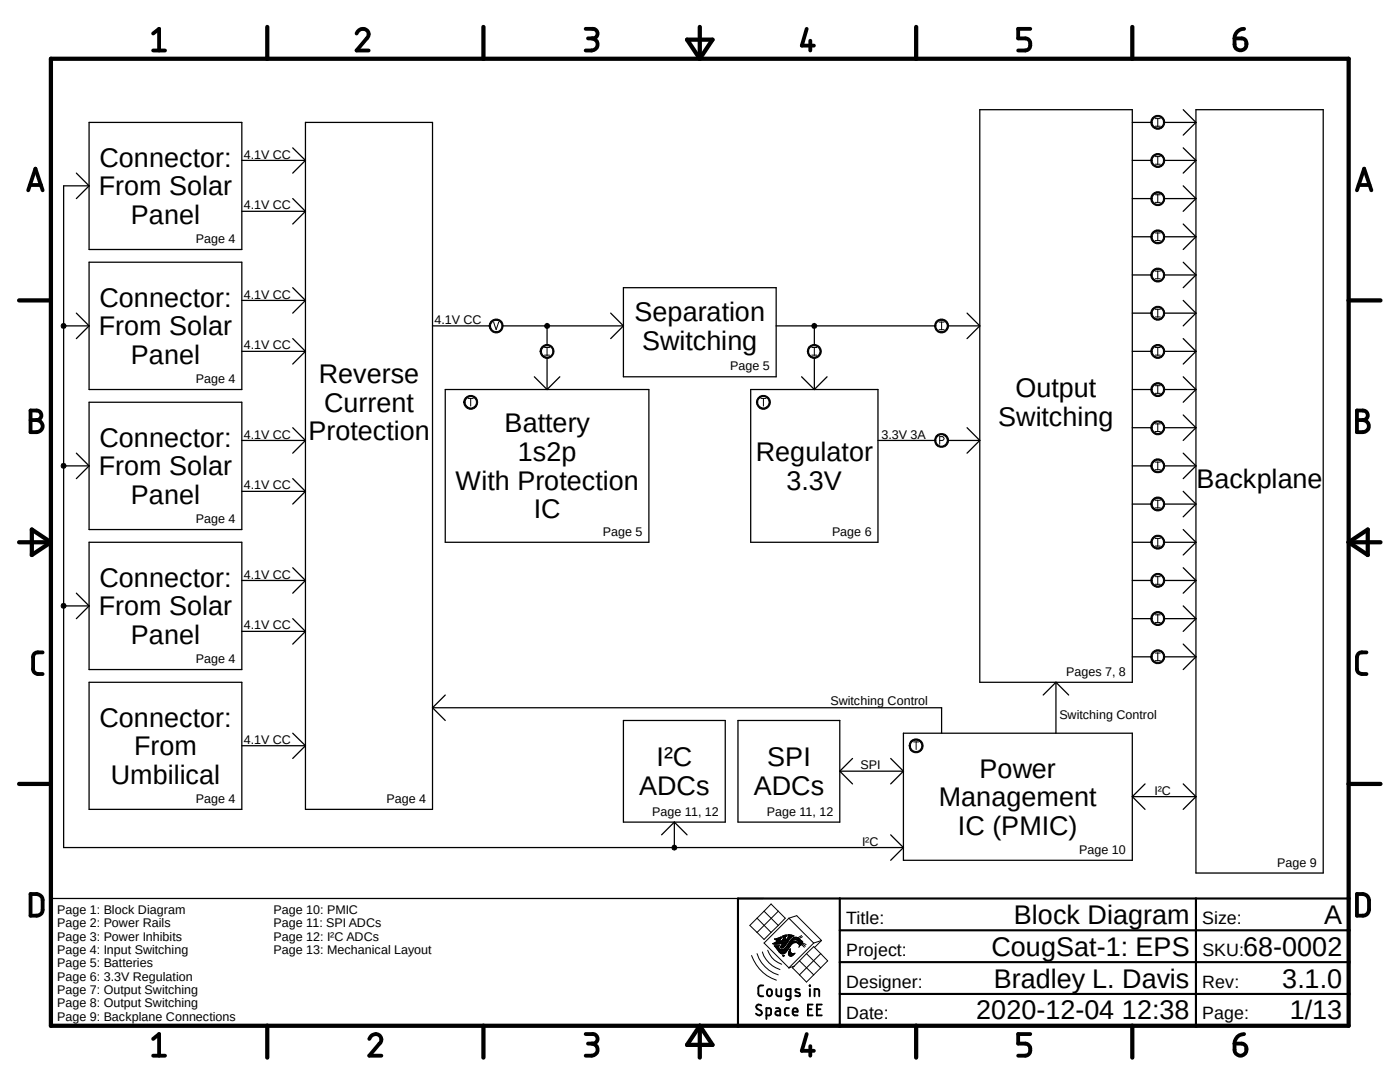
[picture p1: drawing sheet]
<svg xmlns="http://www.w3.org/2000/svg" width="279mm" height="216mm" viewBox="0 0 279 216" stroke-linecap="round" stroke-linejoin="round" font-family="sans-serif">
<path d="M3.4 3.1l272.6 209.7M276 3.1l-272.6 209.7" fill="none" stroke="#fff" stroke-width=".2"/>
<g fill="none" stroke="#000" stroke-width=".25">
<path d="M15.2 34.5l2.6 2.6M17.8 37.1l-2.6 2.5M17.8 37.1h-5.1v132h167.6M17.8 24.4h30.5v25.4h-30.5zM48.3 32h12.7M58.4 39.6l2.6 2.6M58.4 29.5l2.6 2.5M61 24.4h25.3v137.1h-25.3zM61 32l-2.6 2.5M195.5 21.9h30.5v114.2h-30.5zM226 24.4h3.8M226 32h3.8"/>
<path d="M226 39.6h3.8M232.3 24.4h6.4M232.3 32h6.4M232.3 39.6h6.4M236.1 21.9l2.6 2.5M236.1 29.5l2.6 2.5M236.1 37.1l2.6 2.5M238.7 24.4l-2.6 2.6M238.7 32l-2.6 2.5M238.7 39.6l-2.6 2.6M238.7 21.9h25.4v152.3h-25.4zM17.8 52.3h30.5v25.4h-30.5z"/>
<path d="M48.3 42.2h12.7M48.3 59.9h12.7M58.4 57.4l2.6 2.5M61 42.2l-2.6 2.5M61 59.9l-2.6 2.6M124.4 57.4h30.5v17.8h-30.5zM226 47.2h3.8M226 54.9h3.8M232.3 47.2h6.4M232.3 54.9h6.4M236.1 44.7l2.6 2.5M236.1 52.3l2.6 2.6"/>
<path d="M236.1 59.9l2.6 2.6M238.7 47.2l-2.6 2.6M238.7 54.9l-2.6 2.5M12.7 65h5.1M15.2 62.5l2.6 2.5M17.8 65l-2.6 2.6M48.3 70.1h12.7M58.4 67.6l2.6 2.5M61 70.1l-2.6 2.5M86.3 65h11.4M88.9 77.7h40.6v30.5h-40.6zM100.3 65h24.1"/>
<path d="M106.6 75.2l2.6 2.5M109.2 65v3.8M109.2 71.4v6.3M111.7 75.2l-2.5 2.5M121.9 62.5l2.5 2.5M124.4 65l-2.5 2.6M149.8 77.7h25.4v30.5h-25.4zM154.9 65h31.7M160 75.2l2.5 2.5M162.5 65v3.8M162.5 71.4v6.3M165.1 75.2l-2.6 2.5"/>
<path d="M189.2 65h6.3M193 62.5l2.5 2.5M195.5 65l-2.5 2.6M226 62.5h3.8M226 70.1h3.8M226 77.7h3.8M232.3 62.5h6.4M232.3 70.1h6.4M232.3 77.7h6.4M236.1 67.6l2.6 2.5M236.1 75.2l2.6 2.5M238.7 62.5l-2.6 2.5"/>
<path d="M238.7 70.1l-2.6 2.5M238.7 77.7l-2.6 2.6M12.7 93h5.1M15.2 90.4l2.6 2.6M17.8 93l-2.6 2.5M17.8 80.3h30.5v25.4h-30.5zM48.3 87.9h12.7M48.3 98h12.7M58.4 95.5l2.6 2.5M58.4 85.3l2.6 2.6M61 98l-2.6 2.6M61 87.9l-2.6 2.5"/>
<path d="M175.2 87.9h11.4M189.2 87.9h6.3M193 85.3l2.5 2.6M195.5 87.9l-2.5 2.5M226 93h3.8M226 85.3h3.8M232.3 93h6.4M232.3 85.3h6.4M236.1 82.8l2.6 2.5M236.1 90.4l2.6 2.6M236.1 98l2.6 2.6M238.7 85.3l-2.6 2.6"/>
<path d="M238.7 93l-2.6 2.5M15.2 118.4l2.6 2.5M17.8 108.2h30.5v25.4h-30.5zM48.3 115.8h12.7M58.4 113.3l2.6 2.5M61 115.8l-2.6 2.6M226 100.6h3.8M226 108.2h3.8M226 115.8h3.8M232.3 100.6h6.4M232.3 108.2h6.4M232.3 115.8h6.4"/>
<path d="M236.1 105.7l2.6 2.5M236.1 113.3l2.6 2.5M238.7 100.6l-2.6 2.5M238.7 108.2l-2.6 2.5M238.7 115.8l-2.6 2.6M12.7 120.9h5.1M17.8 120.9l-2.6 2.5M17.8 136.1h30.5v25.4h-30.5zM48.3 126h12.7M58.4 123.4l2.6 2.6M61 126l-2.6 2.5M88.9 138.7l-2.6 2.5"/>
<path d="M210.7 136.1v10.2M210.7 136.1l-2.5 2.6M210.7 136.1l2.6 2.6M226 123.4h3.8M226 131.1h3.8M232.3 123.4h6.4M232.3 131.1h6.4M236.1 120.9l2.6 2.5M236.1 128.5l2.6 2.6M238.7 123.4l-2.6 2.6M238.7 131.1l-2.6 2.5M48.3 148.8h12.7"/>
<path d="M58.4 146.3l2.6 2.5M61 148.8l-2.6 2.5M86.3 141.2h101.6v5.1M86.3 141.2l2.6 2.6M124.4 143.8h20.3v20.2h-20.3zM147.3 143.8h20.3v20.2h-20.3zM167.6 153.9h12.7M167.6 153.9l2.5 2.5M170.1 151.3l-2.5 2.6M177.8 151.3l2.5 2.6M180.3 153.9l-2.5 2.5M180.3 146.3h45.7v25.4h-45.7z"/>
<path d="M226 159h12.7M226 159l2.5 2.5M228.5 156.4l-2.5 2.6M236.1 156.4l2.6 2.6M238.7 159l-2.6 2.5M10.2 179.3h142.2M134.6 164v5.1M134.6 164l-2.6 2.6M134.6 164l2.5 2.6M177.8 166.6l2.5 2.5M180.3 169.1l-2.5 2.6"/>
</g>
<g fill="#000">
<path d="M230 23.5a1.4 1.4 0 0 1 2.2 .1 1.4 1.4 0 0 1-.7 2.1 1.4 1.4 0 0 1-1.8-1.3h.2a1.15 1.15 0 0 1 1.6-1.1 1.15 1.15 0 0 1 .4 1.9 1.15 1.15 0 0 1-1.9-.4l-.1-.4h-.2z" fill-rule="evenodd"/>
<path d="M230 31.1a1.4 1.4 0 0 1 2.2 .2 1.4 1.4 0 0 1-.8 2.1 1.4 1.4 0 0 1-1.7-1.4h.2a1.15 1.15 0 0 1 1.6-1.1 1.15 1.15 0 0 1 .4 1.9 1.15 1.15 0 0 1-1.9-.4l-.1-.4h-.2z" fill-rule="evenodd"/>
<path d="M230 38.7a1.4 1.4 0 0 1 2.2 .2 1.4 1.4 0 0 1-.8 2.1 1.4 1.4 0 0 1-1.7-1.4h.2a1.15 1.15 0 0 1 1.6-1.1 1.15 1.15 0 0 1 .4 1.9 1.15 1.15 0 0 1-1.9-.4l-.1-.4h-.2z" fill-rule="evenodd"/>
<path d="M230 46.4a1.4 1.4 0 0 1 2.2 .1 1.4 1.4 0 0 1-.8 2.1 1.4 1.4 0 0 1-1.7-1.4h.2a1.15 1.15 0 0 1 1.6-1 1.15 1.15 0 0 1 .4 1.8 1.15 1.15 0 0 1-1.9-.3l-.1-.5h-.2z" fill-rule="evenodd"/>
<path d="M230 54a1.4 1.4 0 0 1 2.2 .1 1.4 1.4 0 0 1-.8 2.1 1.4 1.4 0 0 1-1.7-1.3h.2a1.15 1.15 0 0 1 1.6-1.1 1.15 1.15 0 0 1 .4 1.9 1.15 1.15 0 0 1-1.9-.4l-.1-.4h-.2z" fill-rule="evenodd"/>
<path d="M12.3 64.7l.4-.2 .3 .2 .2 .3-.2 .4-.3 .1-.4-.1-.1-.4z" fill-rule="evenodd"/>
<path d="M98 64.1a1.39 1.39 0 0 1 2.2 .2 1.39 1.39 0 0 1-.8 2.1 1.39 1.39 0 0 1-1.8-1.4h.3a1.15 1.15 0 0 1 1.5-1.1 1.15 1.15 0 0 1 .4 1.9 1.15 1.15 0 0 1-1.8-.4l-.1-.4h-.3z" fill-rule="evenodd"/>
<path d="M108.1 69.2a1.39 1.39 0 0 1 2.2 .2 1.39 1.39 0 0 1-.7 2.1 1.39 1.39 0 0 1-1.8-1.4h.2a1.15 1.15 0 0 1 1.6-1.1 1.15 1.15 0 0 1 .4 1.8 1.15 1.15 0 0 1-1.9-.3l-.1-.4h-.2z" fill-rule="evenodd"/>
<path d="M108.8 64.7l.4-.2 .4 .2 .1 .3-.1 .4-.4 .1-.4-.1-.1-.4z" fill-rule="evenodd"/>
<path d="M161.4 69.2a1.4 1.4 0 0 1 2.3 .1 1.4 1.4 0 0 1-.7 2.1 1.4 1.4 0 0 1-1.9-1.3h.3a1.15 1.15 0 0 1 1.6-1 1.15 1.15 0 0 1 .2 2 1.15 1.15 0 0 1-1.8-.6v-.4h-.3z" fill-rule="evenodd"/>
<path d="M162.1 64.7l.4-.2 .4 .2 .1 .3-.1 .4-.4 .1-.4-.1-.1-.4z" fill-rule="evenodd"/>
<path d="M186.8 64.1a1.4 1.4 0 0 1 2.3 .1 1.4 1.4 0 0 1-.7 2.1 1.4 1.4 0 0 1-1.9-1.3h.3a1.15 1.15 0 0 1 1.6-.9 1.15 1.15 0 0 1 .2 1.9 1.15 1.15 0 0 1-1.8-.6v-.4h-.3z" fill-rule="evenodd"/>
<path d="M230 61.6a1.4 1.4 0 0 1 2.2 .2 1.4 1.4 0 0 1-.8 2.1 1.4 1.4 0 0 1-1.7-1.4h.2a1.15 1.15 0 0 1 1.6-1.1 1.15 1.15 0 0 1 .4 1.8 1.15 1.15 0 0 1-1.9-.3l-.1-.4h-.2z" fill-rule="evenodd"/>
<path d="M230 69.2a1.39 1.39 0 0 1 2.2 .2 1.39 1.39 0 0 1-.8 2.1 1.39 1.39 0 0 1-1.7-1.4h.2a1.15 1.15 0 0 1 1.6-1.1 1.15 1.15 0 0 1 .4 1.8 1.15 1.15 0 0 1-1.9-.3l-.1-.4h-.2z" fill-rule="evenodd"/>
<path d="M230 76.8a1.39 1.39 0 0 1 2.2 .2 1.39 1.39 0 0 1-.8 2.1 1.39 1.39 0 0 1-1.7-1.4h.2a1.15 1.15 0 0 1 1.6-1.1 1.15 1.15 0 0 1 .4 1.9 1.15 1.15 0 0 1-1.9-.4l-.1-.4h-.2z" fill-rule="evenodd"/>
<path d="M12.3 92.6l.4-.1 .3 .1 .2 .4-.2 .3-.3 .2-.4-.2-.1-.3z" fill-rule="evenodd"/>
<path d="M92.9 79.4a1.39 1.39 0 0 1 2.2 .1 1.39 1.39 0 0 1-.8 2.1 1.39 1.39 0 0 1-1.8-1.3h.3a1.15 1.15 0 0 1 1.5-1.2 1.15 1.15 0 0 1 .5 1.9 1.15 1.15 0 0 1-1.9-.4l-.1-.3h-.3z" fill-rule="evenodd"/>
<path d="M151.3 79.4a1.39 1.39 0 0 1 2.2 .1 1.39 1.39 0 0 1-.8 2.1 1.39 1.39 0 0 1-1.7-1.3h.2a1.15 1.15 0 0 1 1.7-1 1.15 1.15 0 0 1 .2 1.9 1.15 1.15 0 0 1-1.8-.6l-.1-.3h-.2z" fill-rule="evenodd"/>
<path d="M186.8 87a1.4 1.4 0 0 1 2.3 .1 1.4 1.4 0 0 1-.7 2.1 1.4 1.4 0 0 1-1.9-1.3h.3a1.15 1.15 0 0 1 1.6-1 1.15 1.15 0 0 1 .2 1.9 1.15 1.15 0 0 1-1.8-.5v-.4h-.3z" fill-rule="evenodd"/>
<path d="M230 84.5a1.39 1.39 0 0 1 2.2 .1 1.39 1.39 0 0 1-.8 2.1 1.39 1.39 0 0 1-1.7-1.4h.2a1.15 1.15 0 0 1 1.6-1.1 1.15 1.15 0 0 1 .4 1.9 1.15 1.15 0 0 1-1.9-.4l-.1-.4h-.2z" fill-rule="evenodd"/>
<path d="M230 92.1a1.39 1.39 0 0 1 2.2 .1 1.39 1.39 0 0 1-.8 2.1 1.39 1.39 0 0 1-1.7-1.3h.2a1.15 1.15 0 0 1 1.6-1.2 1.15 1.15 0 0 1 .4 1.9 1.15 1.15 0 0 1-1.9-.4l-.1-.3h-.2z" fill-rule="evenodd"/>
<path d="M230 99.7a1.39 1.39 0 0 1 2.2 .2 1.39 1.39 0 0 1-.8 2 1.39 1.39 0 0 1-1.7-1.3h.2a1.15 1.15 0 0 1 1.6-1.1 1.15 1.15 0 0 1 .4 1.8 1.15 1.15 0 0 1-1.9-.3l-.1-.4h-.2z" fill-rule="evenodd"/>
<path d="M230 107.3a1.39 1.39 0 0 1 2.2 .2 1.39 1.39 0 0 1-.8 2.1 1.39 1.39 0 0 1-1.7-1.4h.2a1.15 1.15 0 0 1 1.6-1.1 1.15 1.15 0 0 1 .4 1.8 1.15 1.15 0 0 1-1.9-.3l-.1-.4h-.2z" fill-rule="evenodd"/>
<path d="M230 114.9a1.39 1.39 0 0 1 2.2 .2 1.39 1.39 0 0 1-.8 2.1 1.39 1.39 0 0 1-1.7-1.4h.2a1.15 1.15 0 0 1 1.6-1.1 1.15 1.15 0 0 1 .4 1.9 1.15 1.15 0 0 1-1.9-.4l-.1-.4h-.2v-.5z" fill-rule="evenodd"/>
<path d="M12.3 120.5l.4-.1 .3 .1 .2 .4-.2 .3-.3 .2-.4-.2-.1-.3z" fill-rule="evenodd"/>
<path d="M230 122.5a1.4 1.4 0 0 1 2.2 .2 1.4 1.4 0 0 1-.7 2.1 1.4 1.4 0 0 1-1.8-1.4h.2a1.15 1.15 0 0 1 1.6-1.1 1.15 1.15 0 0 1 .4 1.9 1.15 1.15 0 0 1-1.9-.4l-.1-.4h-.2z" fill-rule="evenodd"/>
<path d="M230 130.1a1.4 1.4 0 0 1 2.2 .2 1.4 1.4 0 0 1-.7 2.1 1.4 1.4 0 0 1-1.8-1.3h.2a1.15 1.15 0 0 1 1.6-1.2 1.15 1.15 0 0 1 .4 1.9 1.15 1.15 0 0 1-1.9-.4l-.1-.3h-.2z" fill-rule="evenodd"/>
<path d="M181.7 147.9a1.41 1.41 0 0 1 2.3 .1 1.41 1.41 0 0 1-.7 2.1 1.41 1.41 0 0 1-1.9-1.3h.3a1.15 1.15 0 0 1 1.7-.9 1.15 1.15 0 0 1 .2 1.9 1.15 1.15 0 0 1-1.9-.6v-.4h-.3z" fill-rule="evenodd"/>
<path d="M134.2 168.8l.4-.2 .3 .2 .2 .3-.2 .4-.3 .1-.4-.1-.1-.4z" fill-rule="evenodd"/>
</g>
<g fill="none" stroke="#000" stroke-width=".2">
<path d="M230 23.5a1.4 1.4 0 0 1 2.2 .1 1.4 1.4 0 0 1-.7 2.1 1.4 1.4 0 0 1-1.8-1.3h.2a1.15 1.15 0 0 1 1.6-1.1 1.15 1.15 0 0 1 .4 1.9 1.15 1.15 0 0 1-1.9-.4l-.1-.4h-.2zM230 31.1a1.4 1.4 0 0 1 2.2 .2 1.4 1.4 0 0 1-.8 2.1 1.4 1.4 0 0 1-1.7-1.4h.2a1.15 1.15 0 0 1 1.6-1.1 1.15 1.15 0 0 1 .4 1.9 1.15 1.15 0 0 1-1.9-.4l-.1-.4h-.2zM230 38.7a1.4 1.4 0 0 1 2.2 .2 1.4 1.4 0 0 1-.8 2.1 1.4 1.4 0 0 1-1.7-1.4h.2a1.15 1.15 0 0 1 1.6-1.1 1.15 1.15 0 0 1 .4 1.9 1.15 1.15 0 0 1-1.9-.4l-.1-.4h-.2zM230.5 23.7h1.1M230.5 25.2h1.1M230.5 31.2h1.1M230.5 32.8h1.1M230.5 38.9h1.1M231.1 23.7v1.5M231.1 31.2v1.6M231.1 38.9v1.5M230 46.4a1.4 1.4 0 0 1 2.2 .1 1.4 1.4 0 0 1-.8 2.1 1.4 1.4 0 0 1-1.7-1.4h.2a1.15 1.15 0 0 1 1.6-1 1.15 1.15 0 0 1 .4 1.8 1.15 1.15 0 0 1-1.9-.3l-.1-.5h-.2z"/>
<path d="M230 54a1.4 1.4 0 0 1 2.2 .1 1.4 1.4 0 0 1-.8 2.1 1.4 1.4 0 0 1-1.7-1.3h.2a1.15 1.15 0 0 1 1.6-1.1 1.15 1.15 0 0 1 .4 1.9 1.15 1.15 0 0 1-1.9-.4l-.1-.4h-.2zM230.5 40.4h1.1M230.5 46.5h1.1M230.5 48h1.1M230.5 54.1h1.1M230.5 55.6h1.1M231.1 46.5v1.5M231.1 54.1v1.5M12.3 64.7l.4-.2 .3 .2 .2 .3-.2 .4-.3 .1-.4-.1-.1-.4zM92.9 79.4a1.39 1.39 0 0 1 2.2 .1 1.39 1.39 0 0 1-.8 2.1 1.39 1.39 0 0 1-1.8-1.3h.3a1.15 1.15 0 0 1 1.5-1.2 1.15 1.15 0 0 1 .5 1.9 1.15 1.15 0 0 1-1.9-.4l-.1-.3h-.3zM93.4 79.5h1M93.9 79.5v1.5"/>
<path d="M98 64.1a1.39 1.39 0 0 1 2.2 .2 1.39 1.39 0 0 1-.8 2.1 1.39 1.39 0 0 1-1.8-1.4h.3a1.15 1.15 0 0 1 1.5-1.1 1.15 1.15 0 0 1 .4 1.9 1.15 1.15 0 0 1-1.8-.4l-.1-.4h-.3zM98.5 64.3l.5 1.5 .5-1.5M108.1 69.2a1.39 1.39 0 0 1 2.2 .2 1.39 1.39 0 0 1-.7 2.1 1.39 1.39 0 0 1-1.8-1.4h.2a1.15 1.15 0 0 1 1.6-1.1 1.15 1.15 0 0 1 .4 1.8 1.15 1.15 0 0 1-1.9-.3l-.1-.4h-.2zM108.7 69.3h1M108.7 70.9h1M108.8 64.7l.4-.2 .4 .2 .1 .3-.1 .4-.4 .1-.4-.1-.1-.4zM109.2 69.3v1.6M151.3 79.4a1.39 1.39 0 0 1 2.2 .1 1.39 1.39 0 0 1-.8 2.1 1.39 1.39 0 0 1-1.7-1.3h.2a1.15 1.15 0 0 1 1.7-1 1.15 1.15 0 0 1 .2 1.9 1.15 1.15 0 0 1-1.8-.6l-.1-.3h-.2zM151.8 79.5h1.1M152.4 79.5v1.5M161.4 69.2a1.4 1.4 0 0 1 2.3 .1 1.4 1.4 0 0 1-.7 2.1 1.4 1.4 0 0 1-1.9-1.3h.3a1.15 1.15 0 0 1 1.6-1 1.15 1.15 0 0 1 .2 2 1.15 1.15 0 0 1-1.8-.6v-.4h-.3zM162 69.3h1"/>
<path d="M162 70.9h1M162.1 64.7l.4-.2 .4 .2 .1 .3-.1 .4-.4 .1-.4-.1-.1-.4zM162.5 69.3v1.6M186.8 64.1a1.4 1.4 0 0 1 2.3 .1 1.4 1.4 0 0 1-.7 2.1 1.4 1.4 0 0 1-1.9-1.3h.3a1.15 1.15 0 0 1 1.6-.9 1.15 1.15 0 0 1 .2 1.9 1.15 1.15 0 0 1-1.8-.6v-.4h-.3zM187.4 64.3h1M187.4 65.8h1M187.9 64.3v1.5M230 61.6a1.4 1.4 0 0 1 2.2 .2 1.4 1.4 0 0 1-.8 2.1 1.4 1.4 0 0 1-1.7-1.4h.2a1.15 1.15 0 0 1 1.6-1.1 1.15 1.15 0 0 1 .4 1.8 1.15 1.15 0 0 1-1.9-.3l-.1-.4h-.2zM230 69.2a1.39 1.39 0 0 1 2.2 .2 1.39 1.39 0 0 1-.8 2.1 1.39 1.39 0 0 1-1.7-1.4h.2a1.15 1.15 0 0 1 1.6-1.1 1.15 1.15 0 0 1 .4 1.8 1.15 1.15 0 0 1-1.9-.3l-.1-.4h-.2zM230 76.8a1.39 1.39 0 0 1 2.2 .2 1.39 1.39 0 0 1-.8 2.1 1.39 1.39 0 0 1-1.7-1.4h.2a1.15 1.15 0 0 1 1.6-1.1 1.15 1.15 0 0 1 .4 1.9 1.15 1.15 0 0 1-1.9-.4l-.1-.4h-.2zM230.5 61.7h1.1M230.5 63.2h1.1"/>
<path d="M230.5 69.3h1.1M230.5 70.9h1.1M230.5 77h1.1M230.5 78.5h1.1M231.1 61.7v1.5M231.1 69.3v1.6M231.1 77v1.5M12.3 92.6l.4-.1 .3 .1 .2 .4-.2 .3-.3 .2-.4-.2-.1-.3zM186.8 87a1.4 1.4 0 0 1 2.3 .1 1.4 1.4 0 0 1-.7 2.1 1.4 1.4 0 0 1-1.9-1.3h.3a1.15 1.15 0 0 1 1.6-1 1.15 1.15 0 0 1 .2 1.9 1.15 1.15 0 0 1-1.8-.5v-.4h-.3zM187.5 87.9h.5l.3-.2a.41 .41 0 0 0-.3-.6h-.5v1.5M230 84.5a1.39 1.39 0 0 1 2.2 .1 1.39 1.39 0 0 1-.8 2.1 1.39 1.39 0 0 1-1.7-1.4h.2a1.15 1.15 0 0 1 1.6-1.1 1.15 1.15 0 0 1 .4 1.9 1.15 1.15 0 0 1-1.9-.4l-.1-.4h-.2zM230 92.1a1.39 1.39 0 0 1 2.2 .1 1.39 1.39 0 0 1-.8 2.1 1.39 1.39 0 0 1-1.7-1.3h.2a1.15 1.15 0 0 1 1.6-1.2 1.15 1.15 0 0 1 .4 1.9 1.15 1.15 0 0 1-1.9-.4l-.1-.3h-.2z"/>
<path d="M230 99.7a1.39 1.39 0 0 1 2.2 .2 1.39 1.39 0 0 1-.8 2 1.39 1.39 0 0 1-1.7-1.3h.2a1.15 1.15 0 0 1 1.6-1.1 1.15 1.15 0 0 1 .4 1.8 1.15 1.15 0 0 1-1.9-.3l-.1-.4h-.2zM230.5 84.6h1.1M230.5 86.1h1.1M230.5 92.2h1.1M230.5 93.7h1.1M230.5 99.8h1.1M231.1 84.6v1.5M231.1 92.2v1.5M231.1 99.8v1.5M230 107.3a1.39 1.39 0 0 1 2.2 .2 1.39 1.39 0 0 1-.8 2.1 1.39 1.39 0 0 1-1.7-1.4h.2a1.15 1.15 0 0 1 1.6-1.1 1.15 1.15 0 0 1 .4 1.8 1.15 1.15 0 0 1-1.9-.3l-.1-.4h-.2zM230 114.9a1.39 1.39 0 0 1 2.2 .2 1.39 1.39 0 0 1-.8 2.1 1.39 1.39 0 0 1-1.7-1.4h.2a1.15 1.15 0 0 1 1.6-1.1 1.15 1.15 0 0 1 .4 1.9 1.15 1.15 0 0 1-1.9-.4l-.1-.4h-.2v-.5zM230.5 101.3h1.1"/>
<path d="M230.5 107.4h1.1M230.5 109h1.1M230.5 115.1h1.1M230.5 116.6h1.1M231.1 107.4v1.6M231.1 115.1v1.5M12.3 120.5l.4-.1 .3 .1 .2 .4-.2 .3-.3 .2-.4-.2-.1-.3zM230 122.5a1.4 1.4 0 0 1 2.2 .2 1.4 1.4 0 0 1-.7 2.1 1.4 1.4 0 0 1-1.8-1.4h.2a1.15 1.15 0 0 1 1.6-1.1 1.15 1.15 0 0 1 .4 1.9 1.15 1.15 0 0 1-1.9-.4l-.1-.4h-.2zM230 130.1a1.4 1.4 0 0 1 2.2 .2 1.4 1.4 0 0 1-.7 2.1 1.4 1.4 0 0 1-1.8-1.3h.2a1.15 1.15 0 0 1 1.6-1.2 1.15 1.15 0 0 1 .4 1.9 1.15 1.15 0 0 1-1.9-.4l-.1-.3h-.2zM230.5 122.7h1.1M230.5 124.2h1.1M230.5 130.3h1.1"/>
<path d="M230.5 131.8h1.1M231.1 122.7v1.5M231.1 130.3v1.5M181.7 147.9a1.41 1.41 0 0 1 2.3 .1 1.41 1.41 0 0 1-.7 2.1 1.41 1.41 0 0 1-1.9-1.3h.3a1.15 1.15 0 0 1 1.7-.9 1.15 1.15 0 0 1 .2 1.9 1.15 1.15 0 0 1-1.9-.6v-.4h-.3zM182.3 148h1M182.8 148v1.6M134.2 168.8l.4-.2 .3 .2 .2 .3-.2 .4-.3 .1-.4-.1-.1-.4zM150 190.7a7.9 7.9 0 0 0 4.9 4.9M151.1 190.3a6.6 6.6 0 0 0 4.2 4.2M151.1 186.1l1.4 1.4 1.4-1.4M151.1 183.2l2.8 2.9M152.1 189.9a5.5 5.5 0 0 0 3.6 3.6"/>
<path d="M152.5 181.8l1.4-1.4 2.8 2.8-1.4 1.5M152.5 181.8l-2.9 2.9 1.5 1.4M152.5 181.8l2.8 2.9M153.2 189.6a4.4 4.4 0 0 0 2.8 2.8M154.3 188.3h1.6M154.3 188.3h1.3M154.5 188.2l-.3 .1 .7 .1 1.3-.3-.3 .6M154.5 188.2h2.6M154.6 187.4h1.1M154.6 188.8h.7M154.7 188.1h2.4M154.7 188.9h.5"/>
<path d="M154.7 187.5h1M154.7 188.9l.7 1M154.8 189h.5M154.8 188h2.4M154.9 189.1h.4M154.9 187.3h.9M154.9 187.6h.8M154.9 189.2h.5M154.9 187.9l-.4 .3M154.9 187.9h2.3M155 187.8h.6M155 189.3h.5"/>
<path d="M155.1 189.4h.5M155.1 187.7h.6M155.2 189.6h2M155.2 187.2h.7M155.2 188.9l.1 .2M155.3 189.7h1.8M155.3 184.7l-1.4 1.4M155.3 181.8l-4.2 4.3M155.3 189.1l.5 .4M155.4 189.8h1.6M155.4 189.9h1.5M155.4 188.8l-.9-.1 .2 .2"/>
<path d="M155.4 189.9l.2 .2M155.5 188.7h.1M155.5 187.1h.4M155.5 190h1.3M155.5 188.7h-.3M155.5 188.7l-.3 .2M155.6 190.1a.7 .7 0 0 0 .9 .1M155.6 190.1h1.2M155.7 190.2h1M155.7 189h.7M155.7 188.9h.8M155.7 187h.2"/>
<path d="M155.8 188.8h.7M155.8 190.2h.7M155.8 189.1h.5M155.8 187.8h1.5M155.9 188.8h.7M155.9 186.9h.1M155.9 186.9l-.3 1 .6-.3M155.9 186.9l-1.3 .5 .6 .3-.3 .2M155.9 188.7h.8M156 188.6h.8M156 187.7h1.4M156 188.5h.8"/>
<path d="M156.1 188.4h.8M156.1 187.7h1.3M156.1 188.3h.8M156.2 188.3h.8M156.2 187.6h1.2M156.2 186.8h.7M156.2 186.8l.1 .3h.1l-.1 .3M156.2 187.5h.5M156.2 186.9h.6M156.3 190.8h.1M156.3 189.5h.9M156.3 187h.5"/>
<path d="M156.3 187.4l-.1 .2M156.3 187.4h.4M156.3 187.3h.4M156.3 187.2h.5M156.4 190.7l.1-.1-.2 .2M156.4 187.1h.4M156.4 189.4l-1.2 .1M156.4 189.4h.9M156.4 186.7l-.2 .1M156.4 186.7h.5M156.5 190.7h-.3l.2 .2M156.5 189.3h.9"/>
<path d="M156.7 189.2h.7M156.7 186.6h.3l-.1 .3h-.7M156.7 186.6l-.3 .1M156.7 186.6h.2M156.7 190.2h-.2M156.7 187.4l.1 .2 .1-.1M156.8 186.9l-.1 .5M156.8 189.1h.7M156.8 189h.7M156.8 190l-.1 .2M156.9 189l-.5 .4M156.9 188.9h.7"/>
<path d="M156.9 187.5h.6M157 188.8h.6M157 187.4h.6M157.1 188.2l-.7 .8a.51 .51 0 0 1-.7 0l.2-.3M157.1 188.8h.6M157.1 188.8l-.2 .2M157.1 187.3h.5M157.1 188.7h.7M157.1 189.7l-.3 .3M157.2 187.2l-.3 .3M157.2 188.6h.6M157.2 187.2h.5"/>
<path d="M157.2 188.5h.7M157.3 188.4h.7M157.3 187.8l-.2 .4M157.3 187.1h.5M157.3 186.7h1M157.3 186.6h.8M157.3 187.1l-.1 .1M157.3 187h.6M157.4 190.1v.5M157.4 190.4h1.1M157.4 190.3h1.1M157.4 190.2h.6"/>
<path d="M157.4 190.2h.5M157.4 188.3h.7M157.4 190.5h1M157.4 190.1h.4M157.4 190h.4M157.4 186.9h.8M157.4 188.3h.8M157.4 186.9h.6M157.4 183.2l5 5M157.4 183.2l-4.9 5 5 5M157.4 183.2l1.6-.5 5 5M157.4 190.6h.9"/>
<path d="M157.4 189.9h.3M157.4 186.8l-.1 .3M157.4 188.2h.9M157.5 189.8h.2M157.5 188.1h1.1M157.5 190.7h.7M157.5 189.7h.2M157.6 189.7h.1M157.6 188h1.4M157.6 189.6h.1M157.6 187.9h1.4M157.6 189.5h.1"/>
<path d="M157.6 187.8h1.2M157.7 190.8h.3M157.7 189.7v-.4l-.3 .8M157.7 189.7l.1 .3M157.7 189.4h.1M157.7 187.7l-.6 1.1M157.7 187.7h.4M157.8 190l.3 .3 .6-.1-.7 .6h-.3l-.3-.2M157.8 187.7h.3M157.9 187.6h.3M157.9 187.5h.4M158 187.4h1.6"/>
<path d="M158.2 186.9l-.5 .3-.4 .6M158.2 187.2h1.1M158.3 186.8h-1v-.3l1.2 .2-.3 .2M158.3 187.5l-.3 .2 .7 .1 .5 .4M158.3 187.1h.9M158.3 187.1a1.08 1.08 0 0 1 1.4 .4l.5 .4M158.3 187.1l-.6 .6M158.3 187.5h.5l.3 .2M158.5 190.2h.1M158.8 187.5h.8M159 187.6h.8M159 188.1l.2 .1"/>
<path d="M159.1 187.7h.8M159.1 187.7l.2 .2M159.2 188.2h.1M159.2 188.1a1.64 1.64 0 0 0-1.9 1.3l-.2 .3M159.2 187.7h.8M159.3 187.8h.8M159.3 188.2l.2 .3M159.3 188.2h.1M159.3 188.3h.8M159.3 187.9h.9M159.3 187.9l.1 .3M159.3 188h.8"/>
<path d="M159.4 188.3h.6M159.4 188.2h.7M159.4 188.1h.7M159.5 188.4h.5M159.5 188.8l-.1 .3M159.5 188.6h.3M159.5 188.5h.4M159.5 188.5l.1 .2M159.6 191.7l-1.4 1.4 1.4 1.4M159.6 191.7l2.8 2.8M159.6 188.8h.1M159.6 188.7h.1"/>
<path d="M159.6 188.7l-.1 .1M159.9 188.4l.6 .6M160 186.7l-.8 .5M160 188.4l-.4 .3M160.1 188.3l.6 .5M160.1 188.3l-.1 .1M160.1 188.1l.8 .4M160.1 186.9l-.7 .4h-1.3M160.2 187.9l-.1 .4M161 190.3l1.4-1.4 1.4 1.4M161 190.3l-1.4 1.4M161 190.3l2.8 2.8"/>
<path d="M162.4 188.2l-5 4.9 1.1-.3M163.8 190.3l1.4 1.4-4.2 4.3-1.4-1.5M163.8 190.3l-4.2 4.2M164 187.7l-1.6 .5M164 187.7l-1.4 1.4"/>
</g>
<g fill="none" stroke="#000" stroke-width=".85">
<path d="M10.2 11.7h259v193h-259zM53.3 5.4v6.3M96.5 5.4v6.3M137.1 7.9h5.1l-2.5 3.8zM139.7 5.4v6.3M182.8 5.4v6.3M226 5.4v6.3M3.8 59.9h6.4M269.2 59.9h6.3M3.8 108.2h6.4M6.3 105.7l3.9 2.5-3.9 2.5zM269.2 108.2h6.3"/>
<path d="M269.2 108.2l3.8-2.5v5zM3.8 156.4h6.4M269.2 156.4h6.3M53.3 204.7v6.3M96.5 204.7v6.3M139.7 204.7v6.3M139.7 204.7l2.5 3.8h-5.1zM182.8 204.7v6.3M226 204.7v6.3"/>
</g>
<g fill="none" stroke="#000" stroke-width=".76">
<path d="M30.6 6.7l1.1-.9v4.3M30.6 10.1h2.3M71.2 6.7a1.19 1.19 0 0 1 1.5-.9 1.19 1.19 0 0 1 .7 1.6l-2.2 2.7h2.4M116.9 5.8h1.4a.95 .95 0 0 1 1 .9 .95 .95 0 0 1-1 1h-1M118.1 7.7a1.21 1.21 0 0 1 1.2 1.2 1.21 1.21 0 0 1-1.2 1.2h-1.2M161 5.8l-1 3.3h2.4M161.7 8.1v2M205.6 5.8h-2.4v1.9h1.4a1.23 1.23 0 0 1 1 1.2 1.23 1.23 0 0 1-1 1.2h-1.4M246.4 7.7h1.4a1.21 1.21 0 0 1 .9 1.4 1.21 1.21 0 0 1-1.3 .9 1.09 1.09 0 0 1-1-1.2zM248.3 5.8a1.88 1.88 0 0 0-1.9 1.9M5.6 38l1.5-4.3 1.4 4.3M6 36.9h2.2"/>
<path d="M270.8 38l1.4-4.3 1.5 4.3M271.1 36.9h2.2M6.1 81.9h1.2a.95 .95 0 0 1 1 1 .95 .95 0 0 1-1 .9 1.21 1.21 0 0 1 1.2 1.2 1.21 1.21 0 0 1-1.2 1.2h-1.2zM6.1 83.8h1.2M270.8 81.9h1.2a.95 .95 0 0 1 1 1 .95 .95 0 0 1-1 .9 1.21 1.21 0 0 1 1.2 1.2 1.21 1.21 0 0 1-1.2 1.2h-1.2zM270.8 83.8h1.2M8.5 130.2h-1a.87 .87 0 0 0-.9 .9v2.4a.97 .97 0 0 0 .9 1h1M272.7 130.2h-.9a.94 .94 0 0 0-1 .9v2.4a.97 .97 0 0 0 1 1h.9M6.1 178.4a2.22 2.22 0 0 1 2.2 .5l.2 .7v1.9a1.13 1.13 0 0 1-1.2 1.2h-1.2zM270.8 178.4a2.07 2.07 0 0 1 2.2 .5l.2 .7v1.9a1.21 1.21 0 0 1-1.2 1.2h-1.2zM30.6 207.3l1.1-1v4.4M30.6 210.7h2.3"/>
<path d="M73.7 207.3a1.19 1.19 0 0 1 1.5-1 1.19 1.19 0 0 1 .7 1.7l-2.2 2.7h2.4M116.9 206.3h1.4a.95 .95 0 0 1 1 1 .95 .95 0 0 1-1 .9h-1M118.1 208.2a1.21 1.21 0 0 1 1.2 1.2 1.21 1.21 0 0 1-1.2 1.3h-1.2M161 206.3l-1 3.4h2.4M161.7 208.7v2M205.6 206.3h-2.4v1.9h1.4a1.23 1.23 0 0 1 1 1.2 1.23 1.23 0 0 1-1 1.3h-1.4M246.4 208.2h1.4a1.2 1.2 0 0 1 1 1.4 1.2 1.2 0 0 1-1.3 1 1.2 1.2 0 0 1-1.1-1.1zM248.3 206.3a1.88 1.88 0 0 0-1.9 1.9"/>
</g>
<path d="M167.6 179.3v25.4M238.7 179.3v25.4M269.2 179.3h-121.9v25.4M167.6 198.3h101.6M167.6 192h101.6M167.6 185.6h101.6" fill="none" stroke="#000" stroke-width=".42"/>
<g fill="none" stroke="#000" stroke-width=".38">
<path d="M152.3 196.6l-.7 .1-.3 .4 .1 1.4 .4 .3h.5M153.2 197.6a.49 .49 0 0 1 .5-.2 .49 .49 0 0 1 .4 .4v.5a.49 .49 0 0 1-.5 .5 .49 .49 0 0 1-.5-.5zM154.9 197.4v1l.4 .4h.6v-1.4M157.8 198.8h-.6l-.3-.2-.1-.9 .2-.3h.8v1.7l-.4 .4h-.5M159.6 197.4a.61 .61 0 0 0-.9 .2l.2 .4 .6 .2 .2 .3a.63 .63 0 0 1-1 .2M161.6 196.6l.1 .1zM161.6 197.4v1.4M162.6 198.8v-1.4h.6l.2 .1 .1 1.3M151.9 200.6a.6 .6 0 0 0-1 .3l.3 .4 .6 .4a.57 .57 0 0 1-.1 .9 .57 .57 0 0 1-.8-.3M153 202.6h.5l.3-.2 .1-.9-.2-.3h-.7v2.1M154.9 201.2h.6l.2 .3v1.1h-.5a.42 .42 0 0 1-.5-.4 .42 .42 0 0 1 .5-.4h.5M157.4 201.2h-.6l-.2 .3 .1 .9 .3 .2h.4"/>
<path d="M158.2 201.9h1a.51 .51 0 0 0-.4-.7 .51 .51 0 0 0-.6 .4l.1 .8 .3 .2h.6M161.2 201.4h.8M162.2 200.4h-1v2.2h1M163 201.4h.7M164 200.4h-1v2.2h1"/>
</g>
<g font-size="5.4">
<text x="19.9" y="33.3">Connector:</text>
<text x="19.7" y="39">From Solar</text>
<text x="26.1" y="44.7">Panel</text>
<text x="19.9" y="61.2">Connector:</text>
<text x="126.6" y="64.1">Separation</text>
<text x="19.7" y="66.9">From Solar</text>
<text x="128.1" y="69.8">Switching</text>
<text x="26.1" y="72.6">Panel</text>
<text x="63.6" y="76.5">Reverse</text>
<text x="64.7" y="82.2">Current</text>
<text x="202.7" y="79.3">Output</text>
<text x="19.9" y="89.2">Connector:</text>
<text x="61.6" y="87.9">Protection</text>
<text x="100.7" y="86.3">Battery</text>
<text x="199.2" y="85">Switching</text>
<text x="19.7" y="94.9">From Solar</text>
<text x="103.3" y="92">1s2p</text>
<text x="150.8" y="92">Regulator</text>
<text x="26.1" y="100.6">Panel</text>
<text x="90.9" y="97.7">With Protection</text>
<text x="157" y="97.7">3.3V</text>
<text x="238.8" y="97.4">Backplane</text>
<text x="106.5" y="103.4">IC</text>
<text x="19.9" y="117.1">Connector:</text>
<text x="19.7" y="122.8">From Solar</text>
<text x="26.1" y="128.5">Panel</text>
<text x="19.9" y="145">Connector:</text>
<text x="26.8" y="150.8">From</text>
<text x="131" y="152.9">I²C</text>
<text x="153.1" y="152.9">SPI</text>
<text x="195.5" y="155.2">Power</text>
<text x="22.1" y="156.5">Umbilical</text>
<text x="127.6" y="158.6">ADCs</text>
<text x="150.4" y="158.6">ADCs</text>
<text x="187.4" y="160.9">Management</text>
<text x="191.2" y="166.6">IC (PMIC)</text>
<text x="202.4" y="184.4">Block Diagram</text>
<text x="264.3" y="184.4">A</text>
<text x="197.9" y="190.7">CougSat-1: EPS</text>
<text x="248.1" y="190.7">68-0002</text>
<text x="198.3" y="197.1">Bradley L. Davis</text>
<text x="255.9" y="197.1">3.1.0</text>
<text x="194.8" y="203.4">2020-12-04 12:38</text>
<text x="257.4" y="203.4">1/13</text>
</g>
<g font-size="3.6">
<text x="168.9" y="184.4">Title:</text>
<text x="239.9" y="184.4">Size:</text>
<text x="168.9" y="190.7">Project:</text>
<text x="240" y="190.7">SKU:</text>
<text x="168.9" y="197.1">Designer:</text>
<text x="239.9" y="197.1">Rev:</text>
<text x="168.9" y="203.4">Date:</text>
<text x="239.9" y="203.4">Page:</text>
</g>
<g font-size="2.5">
<text x="48.6" y="31.7">4.1V CC</text>
<text x="48.6" y="41.8">4.1V CC</text>
<text x="39.1" y="48.5">Page 4</text>
<text x="48.6" y="59.6">4.1V CC</text>
<text x="86.7" y="64.6">4.1V CC</text>
<text x="48.6" y="69.7">4.1V CC</text>
<text x="39.1" y="76.5">Page 4</text>
<text x="145.7" y="73.9">Page 5</text>
<text x="48.6" y="87.5">4.1V CC</text>
<text x="175.9" y="87.5">3.3V 3A</text>
<text x="48.6" y="97.7">4.1V CC</text>
<text x="39.1" y="104.4">Page 4</text>
<text x="120.3" y="106.9">Page 5</text>
<text x="166" y="106.9">Page 6</text>
<text x="48.6" y="115.4">4.1V CC</text>
<text x="48.6" y="125.6">4.1V CC</text>
<text x="39.1" y="132.3">Page 4</text>
<text x="212.8" y="134.9">Pages 7, 8</text>
<text x="165.7" y="140.6">Switching Control</text>
<text x="211.4" y="143.4">Switching Control</text>
<text x="48.6" y="148.5">4.1V CC</text>
<text x="171.7" y="153.5">SPI</text>
<text x="39.1" y="160.2">Page 4</text>
<text x="77.1" y="160.2">Page 4</text>
<text x="230.4" y="158.6">I²C</text>
<text x="130.2" y="162.8">Page 11, 12</text>
<text x="153" y="162.8">Page 11, 12</text>
<text x="172" y="168.7">I²C</text>
<text x="215.4" y="170.4">Page 10</text>
<text x="254.9" y="172.9">Page 9</text>
<text x="11.4" y="182.3">Page 1: Block Diagram</text>
<text x="11.4" y="185">Page 2: Power Rails</text>
<text x="54.6" y="182.3">Page 10: PMIC</text>
<text x="54.6" y="185">Page 11: SPI ADCs</text>
<text x="11.4" y="187.7">Page 3: Power Inhibits</text>
<text x="11.4" y="190.3">Page 4: Input Switching</text>
<text x="54.6" y="187.7">Page 12: I²C ADCs</text>
<text x="54.6" y="190.3">Page 13: Mechanical Layout</text>
<text x="11.4" y="193">Page 5: Batteries</text>
<text x="11.4" y="195.7">Page 6: 3.3V Regulation</text>
<text x="11.4" y="198.3">Page 7: Output Switching</text>
<text x="11.4" y="201">Page 8: Output Switching</text>
<text x="11.4" y="203.7">Page 9: Backplane Connections</text>
</g>
</svg>
